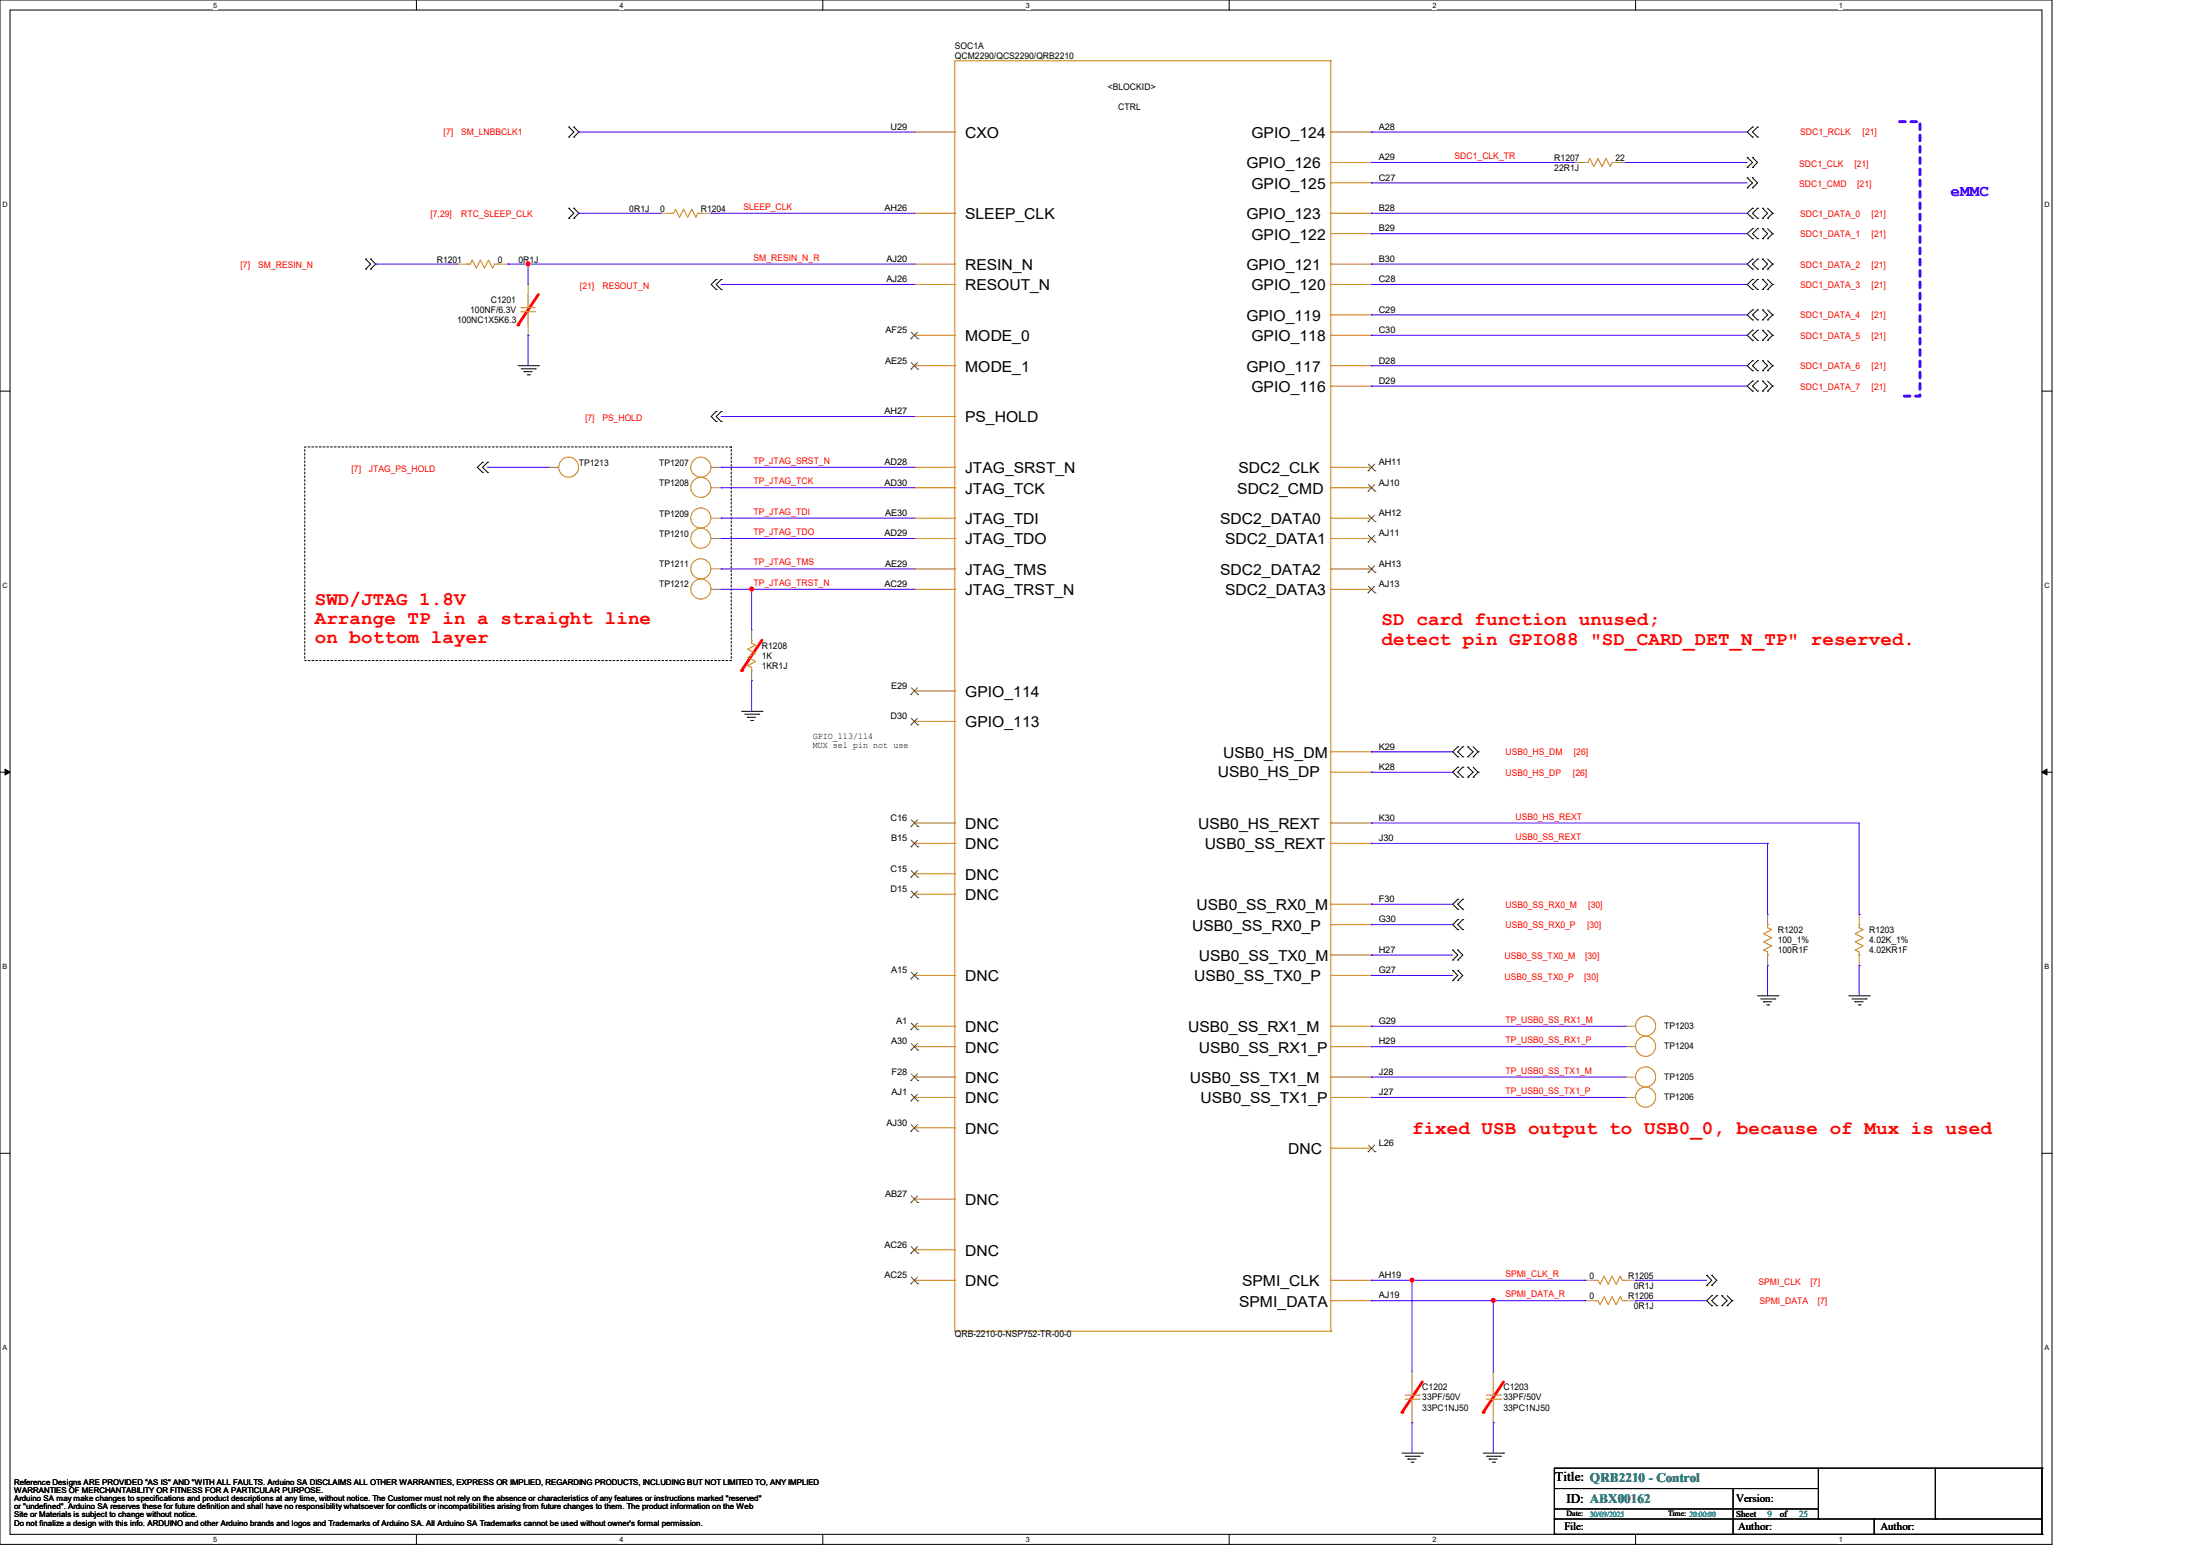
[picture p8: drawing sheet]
<svg xmlns="http://www.w3.org/2000/svg" width="297mm" height="210mm" viewBox="0 0 297 210" stroke-linecap="round" stroke-linejoin="round" font-family="sans-serif">
<path d="M0 0h277v208.4h-277zM1.4 1.4h274.3v205.7h-274.3z" fill="none" stroke="#000" stroke-width=".14"/>
<g fill="#fff">
<path d="M28.8 .1h.5v1.1h-.5z"/>
<path d="M28.8 207.2h.5v1.1h-.5z"/>
</g>
<path d="M56.2 0v1.4M56.2 207.1v1.3" fill="none" stroke="#000" stroke-width=".14"/>
<g fill="#fff">
<path d="M83.7 .1h.5v1.1h-.5z"/>
<path d="M83.7 207.2h.5v1.1h-.5z"/>
</g>
<path d="M111.1 0v1.4M111.1 207.1v1.3" fill="none" stroke="#000" stroke-width=".14"/>
<g fill="#fff">
<path d="M138.5 .1h.6v1.1h-.6z"/>
<path d="M138.5 207.2h.6v1.1h-.6z"/>
</g>
<path d="M165.9 0v1.4M165.9 207.1v1.3" fill="none" stroke="#000" stroke-width=".14"/>
<g fill="#fff">
<path d="M193.4 .1h.5v1.1h-.5z"/>
<path d="M193.4 207.2h.5v1.1h-.5z"/>
</g>
<path d="M220.8 0v1.4M220.8 207.1v1.3" fill="none" stroke="#000" stroke-width=".14"/>
<g fill="#fff">
<path d="M248.2 .1h.6v1.1h-.6z"/>
<path d="M248.2 207.2h.6v1.1h-.6z"/>
<path d="M.3 27.1h.8v1.1h-.8z"/>
<path d="M276 27.1h.7v1.1h-.7z"/>
<path d="M.3 78.5h.8v1.1h-.8z"/>
<path d="M276 78.5h.7v1.1h-.7z"/>
</g>
<path d="M0 52.8h1.4M275.7 52.8h1.3" fill="none" stroke="#000" stroke-width=".14"/>
<g fill="#fff">
<path d="M.3 129.9h.7v1.1h-.7z"/>
<path d="M276 129.9h.6v1.1h-.6z"/>
</g>
<path d="M0 104.2h1.4M275.7 104.2h1.3" fill="none" stroke="#000" stroke-width=".14"/>
<path d="M.7 103.8l.7 .4-.7 .4zM275.7 104.2l.7-.4v.8z" fill="#000" stroke="#000" stroke-width=".14"/>
<g fill="#fff">
<path d="M.3 181.4h.7v1.1h-.7z"/>
<path d="M276 181.4h.6v1.1h-.6z"/>
</g>
<path d="M0 155.7h1.4M275.7 155.7h1.3" fill="none" stroke="#000" stroke-width=".14"/>
<path d="M72.7 39.8l-2.8 4.1" fill="none" stroke="#f00" stroke-width=".38"/>
<circle cx="69.9" cy="43.9" r=".19" fill="#f00"/>
<path d="M256.5 16.4h2.7v37.1h-2.7" fill="none" stroke="#00f" stroke-width=".38" stroke-dasharray=".8 .8"/>
<path d="M102.9 86.4l-2.8 4.1" fill="none" stroke="#f00" stroke-width=".38"/>
<circle cx="100.1" cy="90.5" r=".19" fill="#f00"/>
<path d="M192 186.5l-2.7 4.1" fill="none" stroke="#f00" stroke-width=".38"/>
<circle cx="189.3" cy="190.6" r=".19" fill="#f00"/>
<path d="M203 186.5l-2.8 4.1" fill="none" stroke="#f00" stroke-width=".38"/>
<circle cx="200.2" cy="190.6" r=".19" fill="#f00"/>
<path d="M41.1 60.3h57.6v28.9h-57.6z" fill="none" stroke="#000" stroke-width=".14" stroke-dasharray=".3"/>
<g fill="none" stroke="#000" stroke-width=".14">
<path d="M76.8 17.1l.7 .7-.7 .7M76.8 18.5h.1M76.8 17.1h.1M77.5 17.1l.6 .7-.6 .7M77.5 17.1h.1M77.5 18.5h.1M236.6 17.1h.1M236.6 18.5h.1M236.6 17.1l-.7 .7 .7 .7M237.3 18.5h.1M237.3 17.1h.1M237.3 17.1l-.7 .7 .7 .7"/>
<path d="M49.4 35l.6 .6-.6 .7M49.4 36.3h.1M49.4 35h.1M50 35l.7 .6-.7 .7M50 35h.1M50 36.3h.1M76.8 28.1l.7 .7-.7 .7M76.8 29.5h.1M76.8 28.1h.1M77.5 28.1l.6 .7-.6 .7M77.5 28.1h.1M77.5 29.5h.1"/>
<path d="M96.7 37.7l-.7 .7 .7 .7M96.7 37.7h.1M96.7 39.1h.1M97.4 37.7h.1M97.4 39.1h.1M97.4 37.7l-.7 .7 .7 .7M235.9 24l.7 .7-.7 .7M235.9 21.3l.7 .6-.7 .7M235.9 24h.1M235.9 25.4h.1M235.9 21.3h.1M235.9 22.6h.1"/>
<path d="M236.6 24l.7 .7-.7 .7M236.6 21.3l.7 .6-.7 .7M236.6 28.1h.1M236.6 29.5h.1M236.6 30.9h.1M236.6 32.2h.1M236.6 35h.1M236.6 36.3h.1M236.6 37.7h.1M236.6 39.1h.1M236.6 24h.1M236.6 25.4h.1"/>
<path d="M236.6 21.3h.1M236.6 22.6h.1M236.6 28.1l-.7 .7 .7 .7M236.6 30.9l-.7 .6 .7 .7M236.6 35l-.7 .6 .7 .7M236.6 37.7l-.7 .7 .7 .7M237.3 29.5h.1M237.3 28.1h.1M237.3 32.2h.1M237.3 30.9h.1M237.3 36.3h.1M237.3 35h.1"/>
<path d="M237.3 39.1h.1M237.3 37.7h.1M237.3 28.1l-.7 .7 .7 .7M237.3 30.9l-.7 .6 .7 .7M237.3 35l-.7 .6 .7 .7M237.3 37.7l-.7 .7 .7 .7M238 28.1l.6 .7-.6 .7M238 30.9l.6 .6-.6 .7M238 35l.6 .6-.6 .7M238 37.7l.6 .7-.6 .7M238 28.1h.1M238 29.5h.1"/>
<path d="M238 30.9h.1M238 32.2h.1M238 35h.1M238 36.3h.1M238 37.7h.1M238 39.1h.1M238.6 29.5h.1M238.6 32.2h.1M238.6 36.3h.1M238.6 39.1h.1M238.6 28.1l.7 .7M238.6 30.9l.7 .6"/>
<path d="M238.6 35l.7 .6M238.6 37.7l.7 .7M239.3 28.8h.1M239.3 31.5h.1M239.3 35.6h.1M239.3 38.4h.1M239.3 28.8l-.7 .7M239.3 31.5l-.7 .7M239.3 35.6l-.7 .7M239.3 38.4l-.7 .7M69.9 49.4h2.8M70.4 49.8h1.9"/>
<path d="M70.7 50.2h1.1M70.7 50.2h.1M71.2 50.6h.3M71.5 50.6h.1M72.3 49.8h.1M72.7 49.4h.1M96.7 55.5l-.7 .7 .7 .7M96.7 55.5h.1M96.7 56.9h.1M97.4 55.5h.1M97.4 56.9h.1M97.4 55.5l-.7 .7 .7 .7"/>
<path d="M236.6 41.8h.1M236.6 43.2h.1M236.6 44.6h.1M236.6 45.9h.1M236.6 48.7h.1M236.6 50h.1M236.6 51.4h.1M236.6 52.8h.1M236.6 41.8l-.7 .7 .7 .7M236.6 44.6l-.7 .7 .7 .6M236.6 48.7l-.7 .7 .7 .6M236.6 51.4l-.7 .7 .7 .7"/>
<path d="M237.3 43.2h.1M237.3 41.8h.1M237.3 45.9h.1M237.3 44.6h.1M237.3 50h.1M237.3 48.7h.1M237.3 52.8h.1M237.3 51.4h.1M237.3 41.8l-.7 .7 .7 .7M237.3 44.6l-.7 .7 .7 .6M237.3 48.7l-.7 .7 .7 .6M237.3 51.4l-.7 .7 .7 .7"/>
<path d="M238 41.8l.6 .7-.6 .7M238 44.6l.6 .7-.6 .6M238 48.7l.6 .7-.6 .6M238 51.4l.6 .7-.6 .7M238 41.8h.1M238 43.2h.1M238 44.6h.1M238 45.9h.1M238 48.7h.1M238 50h.1M238 51.4h.1M238 52.8h.1"/>
<path d="M238.6 43.2h.1M238.6 45.9h.1M238.6 50h.1M238.6 52.8h.1M238.6 41.8l.7 .7M238.6 44.6l.7 .7M238.6 48.7l.7 .7M238.6 51.4l.7 .7M239.3 42.5h.1M239.3 45.3h.1M239.3 49.4h.1M239.3 52.1h.1"/>
<path d="M239.3 42.5l-.7 .7M239.3 45.3l-.7 .6M239.3 49.4l-.7 .6M239.3 52.1l-.7 .7M65.2 62.4l-.8 .7 .8 .7M65.2 62.4h.1M65.2 63.8h.1M65.8 62.4h.1M65.8 63.8h.1M65.8 62.4l-.6 .7 .6 .7M100.1 96h2.8M100.5 96.4h1.9"/>
<path d="M100.9 96.8h1.1M100.9 96.8h.1M101.3 97.2h.3M101.6 97.2h.1M102.4 96.4h.1M102.9 96h.1M196.8 100.8h.1M196.8 102.2h.1M196.8 103.5h.1M196.8 104.9h.1M196.8 100.8l-.7 .7 .7 .7M196.8 103.5l-.7 .7 .7 .7"/>
<path d="M197.5 100.8l-.7 .7 .7 .7M197.5 103.5l-.7 .7 .7 .7M197.5 102.2h.1M197.5 100.8h.1M197.5 104.9h.1M197.5 103.5h.1M198.2 100.8l.7 .7-.7 .7M198.2 103.5l.7 .7-.7 .7M198.2 100.8h.1M198.2 102.2h.1M198.2 103.5h.1M198.2 104.9h.1"/>
<path d="M198.9 102.2h.1M198.9 104.9h.1M198.9 100.8l.7 .7M198.9 103.5l.7 .7M199.6 101.5h.1M199.6 104.2h.1M199.6 101.5l-.7 .7M199.6 104.2l-.7 .7M196.1 128.2l.7 .7-.7 .7M196.1 131l.7 .7-.7 .6M196.1 128.2h.1M196.1 129.6h.1"/>
<path d="M196.1 131h.1M196.1 132.3h.1M196.8 121.4h.1M196.8 122.7h.1M196.8 124.1h.1M196.8 125.5h.1M196.8 128.2h.1M196.8 129.6h.1M196.8 131h.1M196.8 132.3h.1M196.8 121.4l-.7 .6 .7 .7M196.8 124.1l-.7 .7 .7 .7"/>
<path d="M196.8 128.2l.7 .7-.7 .7M196.8 131l.7 .7-.7 .6M197.5 121.4l-.7 .6 .7 .7M197.5 124.1l-.7 .7 .7 .7M197.5 122.7h.1M197.5 121.4h.1M197.5 125.5h.1M197.5 124.1h.1M237.3 134.4h2.7M237.7 134.8h1.9M238.1 135.2h1.1M238.1 135.2h.1"/>
<path d="M238.5 135.6h.3M238.8 135.6h.1M239.6 134.8h.1M240 134.4h.1M249.6 134.4h2.7M250 134.8h1.9M250.4 135.2h1.1M250.4 135.2h.1M250.9 135.6h.2M251.1 135.6h.1M251.9 134.8h.1M252.3 134.4h.1"/>
<path d="M230.4 172.1l.7 .7-.7 .7M230.4 172.1h.1M230.4 173.5h.1M231.1 172.1l.7 .7-.7 .7M231.1 172.1h.1M231.1 173.5h.1M231.1 174.9h.1M231.1 176.2h.1M231.1 174.9l-.7 .7 .7 .6M231.8 176.2h.1M231.8 174.9h.1M231.8 174.9l-.7 .7 .7 .6"/>
<path d="M232.5 174.9h.1M232.5 176.2h.1M232.5 174.9l.7 .7-.7 .6M233.2 176.2h.1M233.2 174.9l.6 .7M233.8 175.6h.1M233.8 175.6l-.6 .6M189.3 196.1h2.7M189.7 196.6h1.9M190.1 196.9h1.1M190.1 196.9h.1M190.5 197.4h.3"/>
<path d="M190.8 197.4h.1M191.6 196.6h.1M192 196.1h.1M200.2 196.1h2.8M200.7 196.6h1.9M201 196.9h1.1M201 196.9h.1M201.5 197.4h.3M201.8 197.4h.1M202.6 196.6h.1M203 196.1h.1M245.5 198.2v6.8"/>
<path d="M261.3 198.2v6.8M275.7 198.2h-65.9v8.9M275.7 198.2h.1M275.7 198.2v8.9M209.8 205h.1M209.8 207.1h.1M209.8 200.9h.1M209.8 203.7h.1M209.8 200.9h35.7M209.8 203.7h35.7M209.8 205h65.9M209.8 207.1h65.9"/>
<path d="M234 207.1h.1M234 200.9v6.2M245.5 205h.1M253 207.1h.1M253 205v2.1M261.3 205h.1M275.7 207.1h.1"/>
</g>
<g fill="none" stroke="#cc8006" stroke-width=".14">
<path d="M123.4 17.8h5.5M128.9 17.8h.1M179.7 8.2h.1M179.7 17.8h.1M179.7 8.2v171.5M179.7 17.8h5.5M179.7 8.2h-50.8v171.5M63.1 35.6h.1M63.1 35.6h.4l.3-.5 .5 1.1 .6-1.1 .5 1.1 .6-1.1 .5 1.1 .3-.6h.4M67.2 35.6h.1M71.3 39.8v1.7M90.5 28.8h.1"/>
<path d="M90.5 28.8h.4l.3-.6 .5 1.1 .6-1.1 .5 1.1 .6-1.1 .5 1.1 .3-.5h.4M94.6 28.8h.1M123.4 28.8h5.5M123.4 35.6h5.5M123.4 38.4h5.5M128.9 28.8h.1M128.9 35.6h.1M128.9 38.4h.1M179.7 21.9h.1M179.7 24.7h.1M179.7 28.8h.1M179.7 31.5h.1"/>
<path d="M179.7 35.6h.1M179.7 38.4h.1M179.7 28.8h5.5M179.7 35.6h5.5M179.7 38.4h5.5M179.7 21.9h5.5M179.7 24.7h5.5M179.7 31.5h5.5M214 21.9h.1M214 21.9h.4l.2-.5 .6 1.1 .5-1.1 .6 1.1 .5-1.1 .6 1.1 .2-.6h.5M218.1 21.9h.1M70.4 42.1h1.9"/>
<path d="M70.4 41.5h1.9M70.4 42.1h.1M70.4 41.5h.1M71.3 41.5h.1M71.3 42.1h.1M71.3 42.1v1.8M123.4 45.3h5.5M123.4 49.4h5.5M123.4 56.2h5.5M128.9 45.3h.1M128.9 49.4h.1M128.9 56.2h.1"/>
<path d="M179.7 42.5h.1M179.7 45.3h.1M179.7 49.4h.1M179.7 52.1h.1M179.7 45.3h5.5M179.7 49.4h5.5M179.7 42.5h5.5M179.7 52.1h5.5M123.4 63.1h5.5M123.4 65.8h5.5M123.4 69.9h5.5M123.4 72.7h5.5"/>
<path d="M123.4 76.8h5.5M123.4 79.5h5.5M128.9 63.1h.1M128.9 65.8h.1M128.9 69.9h.1M128.9 72.7h.1M128.9 76.8h.1M128.9 79.5h.1M179.7 63.1h.1M179.7 65.8h.1M179.7 69.9h.1M179.7 72.7h.1"/>
<path d="M179.7 76.8h.1M179.7 79.5h.1M179.7 63.1h5.5M179.7 65.8h5.5M179.7 69.9h5.5M179.7 72.7h5.5M179.7 76.8h5.5M179.7 79.5h5.5M101.5 86.4v.4l.5 .3-1.1 .5 1.1 .6-1.1 .5 1.1 .6-1.1 .5 .6 .3v.4M101.5 90.5h.1M101.5 86.4h.1M123.4 93.3h5.5"/>
<path d="M123.4 97.4h5.5M128.9 93.3h.1M128.9 97.4h.1M123.4 111.1h5.5M123.4 113.8h5.5M123.4 117.9h5.5M128.9 111.1h.1M128.9 113.8h.1M128.9 117.9h.1M179.7 101.5h.1M179.7 104.2h.1M179.7 111.1h.1"/>
<path d="M179.7 113.8h.1M179.7 111.1h5.5M179.7 113.8h5.5M179.7 101.5h5.5M179.7 104.2h5.5M123.4 120.7h5.5M123.4 131.7h5.5M123.4 138.5h5.5M128.9 120.7h.1M128.9 131.7h.1M128.9 138.5h.1M179.7 122h.1"/>
<path d="M179.7 124.8h.1M179.7 128.9h.1M179.7 131.7h.1M179.7 138.5h.1M179.7 131.7h5.5M179.7 138.5h5.5M179.7 122h5.5M179.7 124.8h5.5M179.7 128.9h5.5M238.6 124.8v.4l.6 .3-1.1 .5 1.1 .6-1.1 .5 1.1 .6-1.1 .5 .5 .3v.4M238.6 128.9h.1M238.6 124.8h.1"/>
<path d="M251 124.8v.4l.5 .3-1.1 .5 1.1 .6-1.1 .5 1.1 .6-1.1 .5 .6 .3v.4M251 128.9h.1M251 124.8h.1M123.4 141.3h5.5M123.4 145.4h5.5M123.4 148.1h5.5M123.4 152.2h5.5M128.9 141.3h.1M128.9 145.4h.1M128.9 148.1h.1M128.9 152.2h.1M179.7 141.3h.1"/>
<path d="M179.7 145.4h.1M179.7 148.1h.1M179.7 155h.1M179.7 141.3h5.5M179.7 145.4h5.5M179.7 148.1h5.5M179.7 155h5.5M123.4 172.8h5.5M123.4 161.8h5.5M123.4 168.7h5.5M128.9 179.7h.1M128.9 161.8h.1"/>
<path d="M128.9 168.7h.1M128.9 172.8h.1M128.9 179.7h50.8M179.7 179.7h.1M179.7 172.8h.1M179.7 175.6h.1M179.7 172.8h5.5M179.7 175.6h5.5M215.3 172.8h.1M215.3 175.6h.1M215.3 172.8h.4l.3 .6 .6-1.1 .5 1.1 .5-1.1 .6 1.1 .5-1.1 .3 .5h.5M215.3 175.6h.4l.3 .5 .6-1.1 .5 1.1 .5-1.1 .6 1.1 .5-1.1 .3 .6h.5"/>
<path d="M219.5 172.8h.1M219.5 175.6h.1M189.7 188.8h1.9M189.7 188.3h1.9M190.6 188.3h.1M190.6 188.8h.1M190.6 186.5v1.8M190.6 188.8v1.8M191.6 188.8h.1M191.6 188.3h.1M200.7 188.8h1.9M200.7 188.3h1.9"/>
<path d="M201.6 188.3h.1M201.6 188.8h.1M201.6 186.5v1.8M201.6 188.8v1.8M202.6 188.8h.1M202.6 188.3h.1"/>
<circle cx="76.8" cy="63.1" r="1.34"/>
<circle cx="94.6" cy="76.8" r="1.35"/>
<circle cx="94.6" cy="72.6" r="1.35"/>
<circle cx="94.6" cy="63.1" r="1.35"/>
<circle cx="94.6" cy="79.5" r="1.35"/>
<circle cx="94.6" cy="69.9" r="1.35"/>
<circle cx="94.6" cy="65.8" r="1.35"/>
<circle cx="222.2" cy="138.5" r="1.35"/>
<circle cx="222.2" cy="141.2" r="1.35"/>
<circle cx="222.2" cy="145.4" r="1.35"/>
<circle cx="222.2" cy="148.1" r="1.35"/>
</g>
<g fill="none" stroke="#a84" stroke-width=".14">
<path d="M123.4 17.8h.1M185.2 17.8h.1M61.7 35.6h1.4M61.7 35.6h.1M67.2 35.6h1.4M68.6 35.6h.1M71.3 38.4h.1M71.3 38.4v1.4M89.2 28.8h1.3M89.2 28.8h.1M94.6 28.8h1.4M96 28.8h.1"/>
<path d="M123.4 28.8h.1M123.4 35.6h.1M123.4 38.4h.1M185.2 21.9h.1M185.2 24.7h.1M185.2 28.8h.1M185.2 31.5h.1M185.2 35.6h.1M185.2 38.4h.1M212.6 21.9h1.4M212.6 21.9h.1M218.1 21.9h1.4"/>
<path d="M219.5 21.9h.1M71.3 45.3h.1M71.3 43.9v1.4M123.4 45.3h.1M123.4 49.4h.1M123.4 56.2h.1M185.2 42.5h.1M185.2 45.3h.1M185.2 49.4h.1M185.2 52.1h.1M74 63.1h1.4M74 63.1h.1"/>
<path d="M96 63.1h1.4M96 65.8h1.4M96 69.9h1.4M96 72.7h1.4M96 76.8h1.4M96 79.5h1.4M97.4 63.1h.1M97.4 65.8h.1M97.4 69.9h.1M97.4 72.7h.1M97.4 76.8h.1M97.4 79.5h.1"/>
<path d="M123.4 63.1h.1M123.4 65.8h.1M123.4 69.9h.1M123.4 72.7h.1M123.4 76.8h.1M123.4 79.5h.1M185.2 63.1h.1M185.2 65.8h.1M185.2 69.9h.1M185.2 72.7h.1M185.2 76.8h.1M185.2 79.5h.1"/>
<path d="M101.5 85h.1M101.5 91.9h.1M101.5 85v1.4M101.5 90.5v1.4M123.4 93.3h.1M123.4 97.4h.1M123.4 111.1h.1M123.4 113.8h.1M123.4 117.9h.1M185.2 101.5h.1M185.2 104.2h.1M185.2 111.1h.1"/>
<path d="M185.2 113.8h.1M123.4 120.7h.1M123.4 131.7h.1M123.4 138.5h.1M185.2 122h.1M185.2 124.8h.1M185.2 128.9h.1M185.2 131.7h.1M185.2 138.5h.1M219.5 138.5h1.3M219.5 138.5h.1M238.6 123.4h.1"/>
<path d="M238.6 130.3h.1M238.6 123.4v1.4M238.6 128.9v1.4M251 123.4h.1M251 130.3h.1M251 123.4v1.4M251 128.9v1.4M123.4 141.3h.1M123.4 145.4h.1M123.4 148.1h.1M123.4 152.2h.1M185.2 141.3h.1"/>
<path d="M185.2 145.4h.1M185.2 148.1h.1M185.2 155h.1M219.5 148.1h1.3M219.5 141.3h1.3M219.5 145.4h1.3M219.5 148.1h.1M219.5 141.3h.1M219.5 145.4h.1M123.4 161.8h.1M123.4 168.7h.1M123.4 172.8h.1"/>
<path d="M185.2 172.8h.1M185.2 175.6h.1M214 172.8h.1M214 175.6h.1M214 172.8h1.3M214 175.6h1.3M219.5 172.8h1.3M219.5 175.6h1.3M220.8 172.8h.1M220.8 175.6h.1M190.6 185.2h.1M190.6 192h.1"/>
<path d="M190.6 185.2v1.3M190.6 190.6v1.4M201.6 185.2h.1M201.6 192h.1M201.6 185.2v1.3M201.6 190.6v1.4"/>
</g>
<g fill="none" stroke="#804000" stroke-width=".14">
<path d="M123 45.7h.1M123 49.8h.1M123 44.8l.9 .9M123 48.9l.9 .9M123.9 44.8l-.9 .9M123.9 48.9l-.9 .9M123.9 45.7h.1M123.9 49.8h.1M184.7 63.5h.1M184.7 66.3h.1M184.7 70.4h.1M184.7 73.2h.1"/>
<path d="M184.7 77.3h.1M184.7 62.7l.9 .8M184.7 65.4l.9 .9M184.7 69.5l.9 .9M184.7 72.3l.9 .9M184.7 76.4l.9 .9M184.7 79.1l.9 .9M185.6 79.1l-.9 .9M185.6 62.7l-.9 .8M185.6 65.4l-.9 .9M185.6 69.5l-.9 .9M185.6 72.3l-.9 .9"/>
<path d="M185.6 76.4l-.9 .9M185.6 63.5h.1M185.6 66.3h.1M185.6 70.4h.1M185.6 73.2h.1M185.6 77.3h.1M123 93.7h.1M123 97.8h.1M123 92.8l.9 .9M123 96.9l.9 .9M123.9 92.8l-.9 .9M123.9 96.9l-.9 .9"/>
<path d="M123.9 93.7h.1M123.9 97.8h.1M184.7 80h.1M185.6 80h.1M123 111.5h.1M123 114.3h.1M123 118.4h.1M123 110.7l.9 .8M123 113.4l.9 .9M123 117.5l.9 .9M123.9 110.7l-.9 .8M123.9 113.4l-.9 .9"/>
<path d="M123.9 117.5l-.9 .9M123.9 111.5h.1M123.9 114.3h.1M123.9 118.4h.1M123 121.2h.1M123 132.1h.1M123 139h.1M123 120.3l.9 .9M123 131.2l.9 .9M123 138.1l.9 .9M123.9 120.3l-.9 .9M123.9 131.2l-.9 .9"/>
<path d="M123.9 138.1l-.9 .9M123.9 121.2h.1M123.9 132.1h.1M123.9 139h.1M123 141.7h.1M123 145.8h.1M123 148.6h.1M123 152.7h.1M123 140.8l.9 .9M123 144.9l.9 .9M123 147.7l.9 .9M123 151.8l.9 .9"/>
<path d="M123.9 140.8l-.9 .9M123.9 144.9l-.9 .9M123.9 147.7l-.9 .9M123.9 151.8l-.9 .9M123.9 141.7h.1M123.9 145.8h.1M123.9 148.6h.1M123.9 152.7h.1M184.7 155.4h.1M184.7 154.6l.9 .8M185.6 154.6l-.9 .8M185.6 155.4h.1"/>
<path d="M123 162.3h.1M123 169.2h.1M123 173.3h.1M123 161.4l.9 .9M123 168.3l.9 .9M123 172.4l.9 .9M123.9 161.4l-.9 .9M123.9 168.3l-.9 .9M123.9 172.4l-.9 .9M123.9 162.3h.1M123.9 169.2h.1M123.9 173.3h.1"/>
</g>
<g fill="none" stroke="#4200ff" stroke-width=".14">
<path d="M78.1 17.8h45.3M78.1 17.8h.1M185.2 17.8h.1M185.2 17.8h50.7M50.7 35.6h11M50.7 35.6h.1M68.6 35.6h54.8M68.6 35.6h.1M71.3 35.6h.1M71.3 35.6v2.8M78.1 28.8h.1M78.1 28.8h11.1"/>
<path d="M96 28.8h27.4M96 28.8h.1M97.4 38.4h26M97.4 38.4h.1M185.2 24.7h.1M185.2 28.8h.1M185.2 31.5h.1M185.2 35.6h.1M185.2 38.4h.1M185.2 21.9h.1M185.2 21.9h27.4M185.2 24.7h50.7"/>
<path d="M185.2 28.8h50.7M185.2 31.5h50.7M185.2 35.6h50.7M185.2 38.4h50.7M219.5 21.9h16.4M219.5 21.9h.1M71.3 45.3h.1M71.3 45.3v4.1M97.4 56.2h26M97.4 56.2h.1M185.2 42.5h.1M185.2 45.3h.1"/>
<path d="M185.2 49.4h.1M185.2 52.1h.1M185.2 42.5h50.7M185.2 45.3h50.7M185.2 49.4h50.7M185.2 52.1h50.7M65.8 63.1h8.2M65.8 63.1h.1M97.4 63.1h26M97.4 65.8h26M97.4 69.9h26M97.4 72.7h26"/>
<path d="M97.4 76.8h26M97.4 63.1h.1M97.4 65.8h.1M97.4 69.9h.1M97.4 72.7h.1M97.4 76.8h.1M97.4 79.5h26M101.5 79.5h.1M101.5 79.5v5.5M101.5 91.9h.1M101.5 91.9v4.1M185.2 111.1h65.8v12.3"/>
<path d="M185.2 113.8h53.4M185.2 101.5h.1M185.2 104.2h.1M185.2 111.1h.1M185.2 113.8h.1M185.2 101.5h10.9M185.2 104.2h10.9M238.6 113.8h.1M238.6 113.8v9.6M185.2 122h.1M185.2 124.8h.1M185.2 128.9h.1"/>
<path d="M185.2 131.7h.1M185.2 138.5h.1M185.2 138.5h34.3M185.2 122h10.9M185.2 124.8h10.9M185.2 128.9h10.9M185.2 131.7h10.9M238.6 130.3h.1M238.6 130.3v4.1M251 123.4h.1M251 130.3h.1M251 130.3v4.1"/>
<path d="M185.2 141.3h.1M185.2 145.4h.1M185.2 148.1h.1M185.2 141.3h34.3M185.2 145.4h34.3M185.2 148.1h34.3M185.2 172.8h28.8M185.2 175.6h28.8M185.2 172.8h.1M185.2 175.6h.1M190.6 172.8h.1M190.6 172.8v12.4"/>
<path d="M201.6 175.6h.1M201.6 175.6v9.6M214 172.8h.1M214 175.6h.1M220.8 172.8h.1M220.8 175.6h.1M220.8 172.8h9.6M220.8 175.6h9.6M190.6 192h.1M190.6 192v4.1M201.6 192h.1M201.6 192v4.1"/>
</g>
<g fill="#f00" stroke="#f00" stroke-width=".14">
<circle cx="71.3" cy="35.6" r=".25"/>
<circle cx="101.5" cy="79.5" r=".25"/>
<circle cx="190.6" cy="172.8" r=".25"/>
<circle cx="201.6" cy="175.5" r=".25"/>
</g>
<g font-size="2.6" fill="#f00">
<text x="42.5" y="81.7">SWD/JTAG 1.8V</text>
<text x="42.5" y="84.2">Arrange TP in a straight line</text>
<text x="42.5" y="86.8">on bottom layer</text>
<text x="186.5" y="84.4">SD card function unused;</text>
<text x="186.5" y="87">detect pin GPIO88 &quot;SD_CARD_DET_N_TP&quot; reserved.</text>
<text x="190.6" y="153">fixed USB output to USB0_0, because of Mux is used</text>
</g>
<text font-size="2.2" fill="#00f" x="263.3" y="26.5">eMMC</text>
<g font-size="2">
<text x="130.3" y="18.6">CXO</text>
<text x="168.3" y="22.7">GPIO_126</text>
<text x="169" y="18.6">GPIO_124</text>
<text x="130.3" y="29.6">SLEEP_CLK</text>
<text x="168.3" y="29.6">GPIO_123</text>
<text x="169" y="25.5">GPIO_125</text>
<text x="169" y="32.3">GPIO_122</text>
<text x="130.3" y="36.4">RESIN_N</text>
<text x="130.3" y="39.2">RESOUT_N</text>
<text x="168.3" y="36.4">GPIO_121</text>
<text x="169" y="39.2">GPIO_120</text>
<text x="130.3" y="46.1">MODE_0</text>
<text x="168.3" y="43.3">GPIO_119</text>
<text x="169" y="46.1">GPIO_118</text>
<text x="130.3" y="50.2">MODE_1</text>
<text x="168.3" y="50.2">GPIO_117</text>
<text x="169" y="52.9">GPIO_116</text>
<text x="130.3" y="57">PS_HOLD</text>
<text x="130.3" y="63.9">JTAG_SRST_N</text>
<text x="167.2" y="63.9">SDC2_CLK</text>
<text x="130.3" y="66.6">JTAG_TCK</text>
<text x="130.3" y="70.7">JTAG_TDI</text>
<text x="164.7" y="70.7">SDC2_DATA0</text>
<text x="167" y="66.6">SDC2_CMD</text>
<text x="130.3" y="73.5">JTAG_TDO</text>
<text x="130.3" y="77.6">JTAG_TMS</text>
<text x="164.7" y="77.6">SDC2_DATA2</text>
<text x="165.4" y="73.5">SDC2_DATA1</text>
<text x="130.3" y="80.4">JTAG_TRST_N</text>
<text x="165.4" y="80.4">SDC2_DATA3</text>
<text x="130.3" y="94.1">GPIO_114</text>
<text x="130.3" y="98.2">GPIO_113</text>
<text x="164.4" y="104.9">USB0_HS_DP</text>
<text x="165.1" y="102.3">USB0_HS_DM</text>
<text x="130.3" y="111.9">DNC</text>
<text x="161.8" y="111.9">USB0_HS_REXT</text>
<text x="130.3" y="114.6">DNC</text>
<text x="130.3" y="118.7">DNC</text>
<text x="162.6" y="114.6">USB0_SS_REXT</text>
<text x="130.3" y="121.5">DNC</text>
<text x="160.9" y="125.6">USB0_SS_RX0_P</text>
<text x="161.5" y="122.9">USB0_SS_RX0_M</text>
<text x="161.8" y="129.7">USB0_SS_TX0_M</text>
<text x="130.3" y="132.5">DNC</text>
<text x="161.2" y="132.5">USB0_SS_TX0_P</text>
<text x="130.3" y="139.3">DNC</text>
<text x="130.3" y="142.1">DNC</text>
<text x="160.4" y="139.3">USB0_SS_RX1_M</text>
<text x="161.8" y="142.1">USB0_SS_RX1_P</text>
<text x="130.3" y="146.2">DNC</text>
<text x="130.3" y="148.9">DNC</text>
<text x="160.7" y="146.2">USB0_SS_TX1_M</text>
<text x="162.1" y="148.9">USB0_SS_TX1_P</text>
<text x="130.3" y="153">DNC</text>
<text x="173.9" y="155.8">DNC</text>
<text x="130.3" y="162.6">DNC</text>
<text x="130.3" y="169.5">DNC</text>
<text x="130.3" y="173.6">DNC</text>
<text x="167.7" y="173.6">SPMI_CLK</text>
<text x="167.3" y="176.4">SPMI_DATA</text>
</g>
<g font-size="1.8">
<text x="210" y="199.9">Title: QRB2210 - Control</text>
<text x="211.5" y="202.8">ID: ABX00162</text>
</g>
<g font-size="1.5">
<text x="234.4" y="202.7">Version:</text>
<text x="211.2" y="206.5">File:</text>
<text x="234.7" y="206.5">Author:</text>
<text x="253.9" y="206.5">Author:</text>
</g>
<g font-size="1.2">
<text x="128.9" y="6.6">SOC1A</text>
<text x="128.9" y="8">QCM2290/QCS2290/QRB2210</text>
<text x="120.2" y="17.5">U29</text>
<text x="149.6" y="12.1">&lt;BLOCKID&gt;</text>
<text x="151" y="14.8">CTRL</text>
<text x="186.1" y="17.5">A28</text>
<text x="186.1" y="21.6">A29</text>
<text x="209.8" y="21.7">R1207</text>
<text x="209.8" y="23.1">22R1J</text>
<text x="218.1" y="21.7">22</text>
<text x="85" y="28.6">0R1J</text>
<text x="89.1" y="28.6">0</text>
<text x="94.6" y="28.6">R1204</text>
<text x="119.4" y="28.5">AH26</text>
<text x="186.1" y="24.4">C27</text>
<text x="186.1" y="28.5">B28</text>
<text x="59" y="35.4">R1201</text>
<text x="67.2" y="35.4">0</text>
<text x="70" y="35.4">0R1J</text>
<text x="119.7" y="35.3">AJ20</text>
<text x="186.1" y="31.2">B29</text>
<text x="186.1" y="35.3">B30</text>
<text x="66.3" y="40.9">C1201</text>
<text x="119.7" y="38.1">AJ26</text>
<text x="186.1" y="38.1">C28</text>
<text x="61.7" y="43.6">100NC1X5K6.3</text>
<text x="63.5" y="42.3">100NF/6.3V</text>
<text x="119.5" y="45">AF25</text>
<text x="186.1" y="42.2">C29</text>
<text x="186.1" y="45">C30</text>
<text x="119.5" y="49.1">AE25</text>
<text x="186.1" y="49.1">D28</text>
<text x="186.1" y="51.8">D29</text>
<text x="119.4" y="55.9">AH27</text>
<text x="78.1" y="62.9">TP1213</text>
<text x="89" y="62.9">TP1207</text>
<text x="89" y="65.6">TP1208</text>
<text x="119.4" y="62.8">AD28</text>
<text x="119.4" y="65.5">AD30</text>
<text x="186.1" y="62.8">AH11</text>
<text x="186.1" y="65.5">AJ10</text>
<text x="89" y="69.7">TP1209</text>
<text x="119.5" y="69.6">AE30</text>
<text x="186.1" y="69.6">AH12</text>
<text x="89" y="72.4">TP1210</text>
<text x="89" y="76.6">TP1211</text>
<text x="119.4" y="72.4">AD29</text>
<text x="119.5" y="76.5">AE29</text>
<text x="186.1" y="72.4">AJ11</text>
<text x="186.1" y="76.5">AH13</text>
<text x="89" y="79.3">TP1212</text>
<text x="119.4" y="79.2">AC29</text>
<text x="186.1" y="79.2">AJ13</text>
<text x="102.9" y="87.5">R1208</text>
<text x="102.9" y="88.9">1K</text>
<text x="102.9" y="90.3">1KR1J</text>
<text x="120.3" y="93">E29</text>
<text x="109.7" y="99.7">GPIO_113/114</text>
<text x="109.7" y="101">MUX sel pin not use</text>
<text x="120.2" y="97.1">D30</text>
<text x="186.1" y="101.2">K29</text>
<text x="186.1" y="103.9">K28</text>
<text x="120.2" y="110.8">C16</text>
<text x="120.3" y="113.5">B15</text>
<text x="186.1" y="110.8">K30</text>
<text x="186.1" y="113.5">J30</text>
<text x="120.2" y="117.6">C15</text>
<text x="120.2" y="120.4">D15</text>
<text x="186.1" y="121.7">F30</text>
<text x="186.1" y="124.5">G30</text>
<text x="240" y="125.9">R1202</text>
<text x="252.3" y="125.9">R1203</text>
<text x="120.3" y="131.4">A15</text>
<text x="186.1" y="128.6">H27</text>
<text x="186.1" y="131.4">G27</text>
<text x="240" y="127.3">100_1%</text>
<text x="240" y="128.7">100R1F</text>
<text x="252.3" y="127.3">4.02K_1%</text>
<text x="252.3" y="128.7">4.02KR1F</text>
<text x="120.3" y="141">A30</text>
<text x="121" y="138.2">A1</text>
<text x="186.1" y="138.2">G29</text>
<text x="186.1" y="141">H29</text>
<text x="224.7" y="138.9">TP1203</text>
<text x="224.7" y="141.6">TP1204</text>
<text x="120.3" y="145.1">F28</text>
<text x="120.3" y="147.8">AJ1</text>
<text x="186.1" y="145.1">J28</text>
<text x="186.1" y="147.8">J27</text>
<text x="224.7" y="148.4">TP1206</text>
<text x="224.7" y="145.7">TP1205</text>
<text x="119.7" y="151.9">AJ30</text>
<text x="186.1" y="154.7">L26</text>
<text x="119.5" y="161.5">AB27</text>
<text x="119.4" y="168.4">AC26</text>
<text x="119.4" y="172.5">AC25</text>
<text x="186.1" y="172.5">AH19</text>
<text x="214.6" y="172.6">0</text>
<text x="219.8" y="172.6">R1205</text>
<text x="220.6" y="173.9">0R1J</text>
<text x="186.1" y="175.3">AJ19</text>
<text x="214.6" y="175.3">0</text>
<text x="219.8" y="175.3">R1206</text>
<text x="220.6" y="176.7">0R1J</text>
<text x="128.9" y="180.5">QRB-2210-0-NSP752-TR-00-0</text>
<text x="192" y="187.7">C1202</text>
<text x="192" y="189">33PF/50V</text>
<text x="192" y="190.4">33PC1NJ50</text>
<text x="203" y="187.7">C1203</text>
<text x="203" y="189">33PF/50V</text>
<text x="203" y="190.4">33PC1NJ50</text>
<text x="234.4" y="204.8">Sheet</text>
<text x="240.3" y="204.8">of</text>
</g>
<g font-size="1.2" fill="#f00">
<text x="59.9" y="18.3">[7]</text>
<text x="62.3" y="18.3">SM_LNBBCLK1</text>
<text x="196.4" y="21.5">SDC1_CLK_TR</text>
<text x="242.9" y="22.5">SDC1_CLK</text>
<text x="243" y="18.3">SDC1_RCLK</text>
<text x="250.3" y="22.5">[21]</text>
<text x="251.4" y="18.3">[21]</text>
<text x="58.1" y="29.3">[7,29]</text>
<text x="62.3" y="29.3">RTC_SLEEP_CLK</text>
<text x="100.4" y="28.3">SLEEP_CLK</text>
<text x="242.9" y="25.3">SDC1_CMD</text>
<text x="243" y="29.3">SDC1_DATA_0</text>
<text x="250.7" y="25.3">[21]</text>
<text x="252.7" y="29.3">[21]</text>
<text x="101.7" y="35.2">SM_RESIN_N_R</text>
<text x="243" y="32">SDC1_DATA_1</text>
<text x="252.7" y="32">[21]</text>
<text x="32.5" y="36.1">[7]</text>
<text x="34.8" y="36.1">SM_RESIN_N</text>
<text x="78.3" y="39">[21]</text>
<text x="81.3" y="39">RESOUT_N</text>
<text x="243" y="36.1">SDC1_DATA_2</text>
<text x="243" y="38.9">SDC1_DATA_3</text>
<text x="252.7" y="36.1">[21]</text>
<text x="252.7" y="38.9">[21]</text>
<text x="243" y="43">SDC1_DATA_4</text>
<text x="243" y="45.7">SDC1_DATA_5</text>
<text x="252.7" y="43">[21]</text>
<text x="252.7" y="45.7">[21]</text>
<text x="243" y="49.8">SDC1_DATA_6</text>
<text x="243" y="52.6">SDC1_DATA_7</text>
<text x="252.7" y="49.8">[21]</text>
<text x="252.7" y="52.6">[21]</text>
<text x="79" y="56.8">[7]</text>
<text x="81.3" y="56.8">PS_HOLD</text>
<text x="47.4" y="63.7">[7]</text>
<text x="49.8" y="63.7">JTAG_PS_HOLD</text>
<text x="101.7" y="62.6">TP_JTAG_SRST_N</text>
<text x="101.7" y="65.4">TP_JTAG_TCK</text>
<text x="101.7" y="69.5">TP_JTAG_TDI</text>
<text x="101.7" y="72.2">TP_JTAG_TDO</text>
<text x="101.7" y="76.3">TP_JTAG_TMS</text>
<text x="101.7" y="79.1">TP_JTAG_TRST_N</text>
<text x="203.2" y="101.9">USB0_HS_DM</text>
<text x="212.5" y="101.9">[26]</text>
<text x="203.2" y="104.7">USB0_HS_DP</text>
<text x="212.3" y="104.7">[26]</text>
<text x="204.6" y="110.6">USB0_HS_REXT</text>
<text x="204.6" y="113.4">USB0_SS_REXT</text>
<text x="203.2" y="122.5">USB0_SS_RX0_M</text>
<text x="203.2" y="125.3">USB0_SS_RX0_P</text>
<text x="214.3" y="125.3">[30]</text>
<text x="214.4" y="122.5">[30]</text>
<text x="203.1" y="129.5">USB0_SS_TX0_M</text>
<text x="214" y="129.5">[30]</text>
<text x="203.1" y="132.2">USB0_SS_TX0_P</text>
<text x="213.9" y="132.2">[30]</text>
<text x="203.2" y="138">TP_USB0_SS_RX1_M</text>
<text x="203.2" y="140.8">TP_USB0_SS_RX1_P</text>
<text x="203.2" y="144.9">TP_USB0_SS_TX1_M</text>
<text x="203.2" y="147.7">TP_USB0_SS_TX1_P</text>
<text x="203.2" y="172.3">SPMI_CLK_R</text>
<text x="237.4" y="173.4">SPMI_CLK</text>
<text x="244.4" y="173.4">[7]</text>
<text x="203.2" y="175.1">SPMI_DATA_R</text>
<text x="237.5" y="176">SPMI_DATA</text>
<text x="245.4" y="176">[7]</text>
</g>
<g font-size="1.2" fill="#008080">
<text x="238.6" y="204.8">9</text>
<text x="242.9" y="204.8">25</text>
</g>
<g font-size="1.1">
<text x="1.9" y="200.4">Reference Designs ARE PROVIDED &quot;AS IS&quot; AND &quot;WITH ALL FAULTS. Arduino SA DISCLAIMS ALL OTHER WARRANTIES, EXPRESS OR IMPLIED, REGARDING PRODUCTS, INCLUDING BUT NOT LIMITED TO, ANY IMPLIED</text>
<text x="1.9" y="201.5">WARRANTIES OF MERCHANTABILITY OR FITNESS FOR A PARTICULAR PURPOSE.</text>
<text x="1.9" y="202.6">Arduino SA may make changes to specifications and product descriptions at any time, without notice. The Customer must not rely on the absence or characteristics of any features or instructions marked &quot;reserved&quot;</text>
<text x="1.9" y="203.7">or &quot;undefined&quot;. Arduino SA reserves these for future definition and shall have no responsibility whatsoever for conflicts or incompatibilities arising from future changes to them. The product information on the Web</text>
<text x="1.9" y="204.8">Site or Materials is subject to change without notice.</text>
<text x="1.9" y="205.9">Do not finalize a design with this info. ARDUINO and other Arduino brands and logos and Trademarks of Arduino SA. All Arduino SA Trademarks cannot be used without owner's formal permission.</text>
<text x="211.5" y="204.6">Date:</text>
<text x="225.2" y="204.6">Time: 20:00:00</text>
</g>
<text font-size="1.1" fill="#008080" x="214.6" y="204.8">30/09/2025</text>
<g font-size="1">
<text x="28.8" y="1">5</text>
<text x="83.7" y="1">4</text>
<text x="138.5" y="1">3</text>
<text x="193.4" y="1">2</text>
<text x="248.2" y="1">1</text>
<text x=".3" y="27.9">D</text>
<text x="276" y="27.9">D</text>
<text x=".3" y="79.4">C</text>
<text x="276" y="79.4">C</text>
<text x=".3" y="130.8">B</text>
<text x="276" y="130.8">B</text>
<text x=".3" y="182.2">A</text>
<text x="276" y="182.2">A</text>
<text x="28.8" y="208.1">5</text>
<text x="83.7" y="208.1">4</text>
<text x="138.5" y="208.1">3</text>
<text x="193.4" y="208.1">2</text>
<text x="248.2" y="208.1">1</text>
</g>
</svg>
